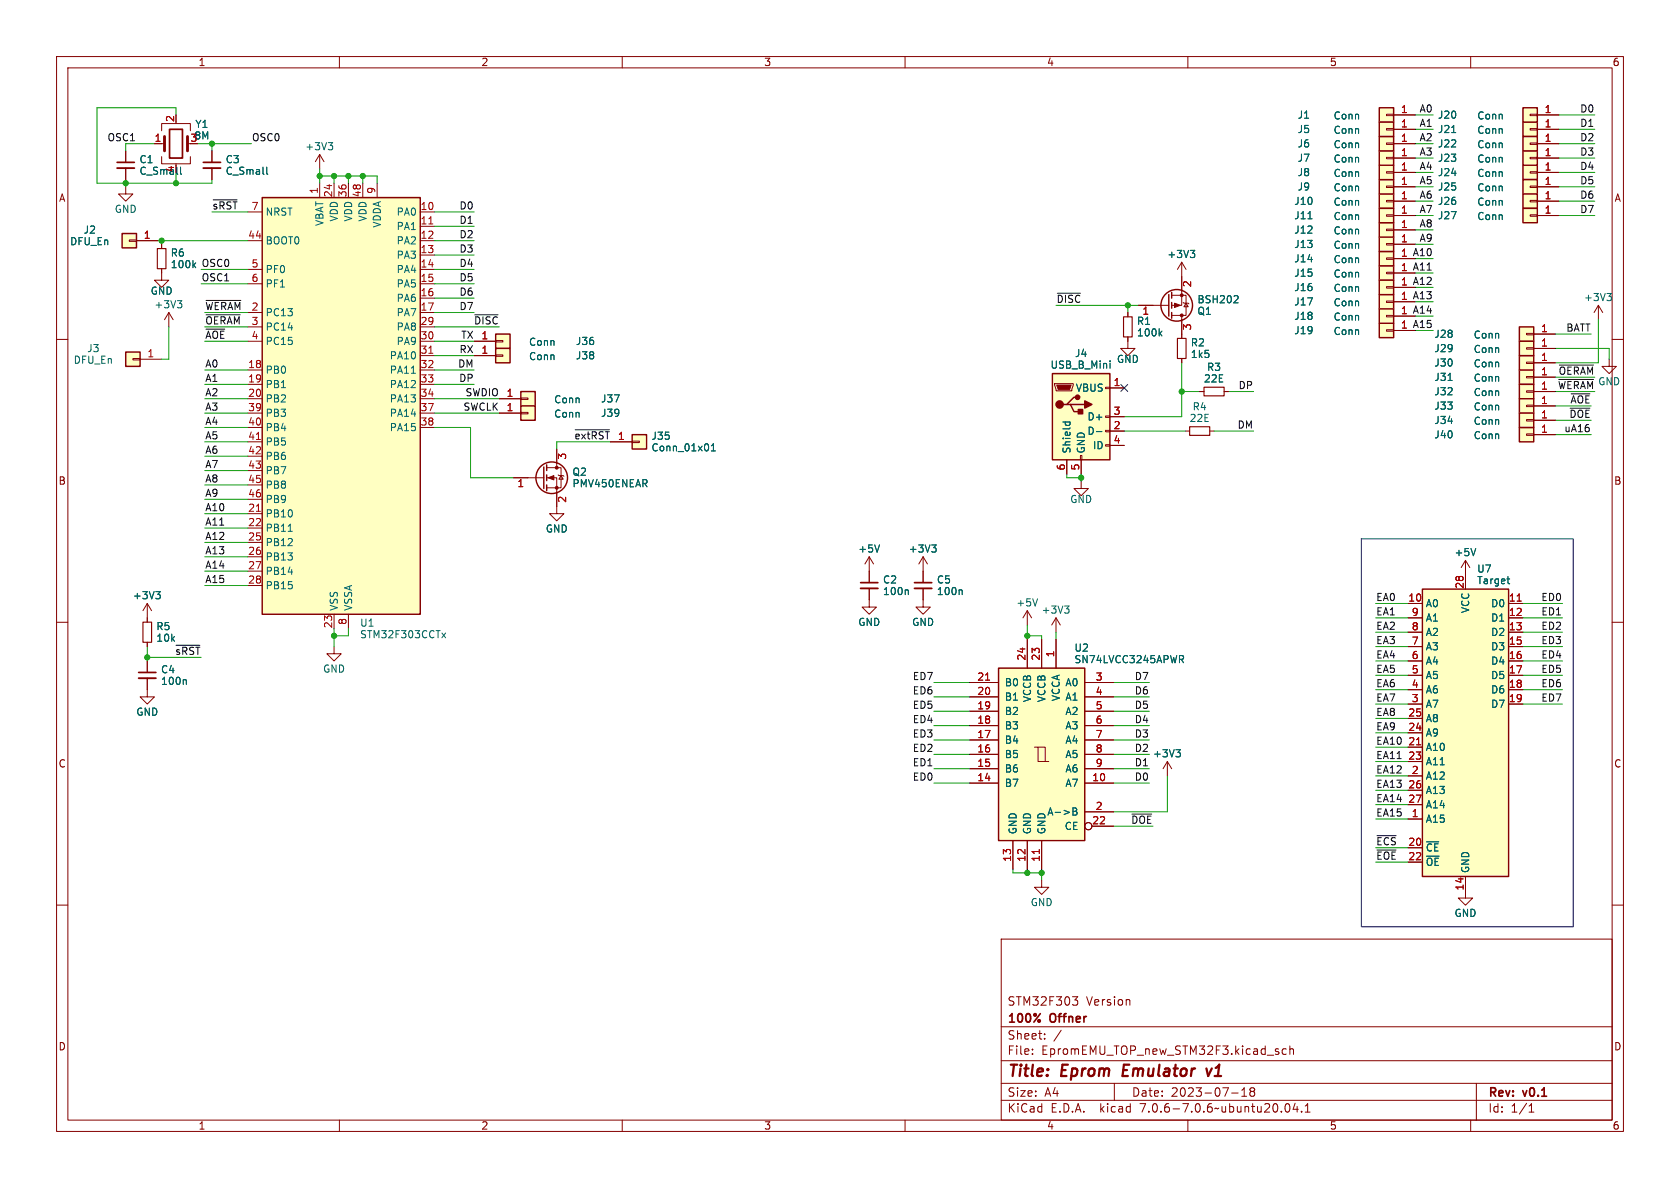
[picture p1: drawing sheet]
<svg xmlns="http://www.w3.org/2000/svg" width="297mm" height="210mm" viewBox="0 0 297 210" stroke-linecap="round" stroke-linejoin="round" font-family="sans-serif">
<g fill="none" stroke="#840000" stroke-width=".18">
<path d="M10 10h277v190h-277zM12 12h273v186h-273zM60 10v2M110 10v2M160 10v2M210 10v2M260 10v2M22.2 33v1.3h1.3l-1.3 1.3-1.2-1.3h1.2M22.2 26.7v2M22.2 29.7v2.1M27.3 25.4h1.8M28.6 27.7v1.3h5.1v-1.3"/>
<path d="M28.6 23.1v-1.3h5.1v1.3M31.1 29v.2M37.5 26.7v2M37.5 29.7v2.1M43.8 37.5h2.6M56.5 27.3l-.7 1.3M56.5 27.3v2.5M56.5 32.4v2.5M56.5 27.3l.8 1.3M59.1 32.4v2.5M61.6 32.4v2.5M64.1 32.4v2.5"/>
<path d="M66.7 32.4v2.5M74.3 37.5h2.5M245.1 35.4h1.3v.3h-1.3zM245.1 20.2h1.3v.2h-1.3zM245.1 32.9h1.3v.2h-1.3zM245.1 38h1.3v.2h-1.3zM245.1 30.4h1.3v.2h-1.3zM245.1 27.8h1.3v.3h-1.3zM245.1 25.3h1.3v.2h-1.3zM245.1 22.7h1.3v.3h-1.3zM246.4 30.5h3.8M246.4 22.9h3.8"/>
<path d="M246.4 33h3.8M246.4 20.3h3.8M246.4 27.9h3.8M246.4 25.4h3.8M246.4 35.6h3.8M246.4 38.1h3.8M270.5 30.4h1.3v.2h-1.3zM270.5 22.7h1.3v.3h-1.3zM270.5 32.9h1.3v.2h-1.3zM270.5 20.2h1.3v.2h-1.3zM270.5 27.8h1.3v.3h-1.3zM270.5 25.3h1.3v.2h-1.3z"/>
<path d="M270.5 35.4h1.3v.3h-1.3zM270.5 38h1.3v.2h-1.3zM271.8 30.5h3.8M271.8 22.9h3.8M271.8 33h3.8M271.8 20.3h3.8M271.8 27.9h3.8M271.8 25.4h3.8M271.8 35.6h3.8M271.8 38.1h3.8M10 60h2M22.9 42.4h1.2v.3h-1.2z"/>
<path d="M24.1 42.5h3.8M28.6 47.5v2h1.2l-1.2 1.3-1.3-1.3h1.3M28.6 43.2v.7M29.8 55.2l-.7 1.3M29.8 55.2v2.6M29.8 55.2l.8 1.3M43.8 42.5h2.6M43.8 47.6h2.6M43.8 50.2h2.6M43.8 55.2h2.6M43.8 57.8h2.6M74.3 40h2.5"/>
<path d="M74.3 42.5h2.5M74.3 45.1h2.5M74.3 47.6h2.5M74.3 50.2h2.5M74.3 52.7h2.5M74.3 55.2h2.5M74.3 57.8h2.5M199.4 59.6v2h1.3l-1.3 1.3-1.3-1.3h1.3M199.4 55.2v.8M201.3 54h5.3M207.1 52.2h2.6v3.6h-2.6M208.9 46.4v7.6h-1.8"/>
<path d="M208.9 55.8v4M208.9 46.4l-.7 1.2M208.9 46.4l.8 1.2M209.2 53.5l.1 .1h.8l.1 .1M209.7 53.6l.4 .6h-.8zM245.1 48.1h1.3v.3h-1.3zM245.1 53.2h1.3v.3h-1.3zM245.1 50.7h1.3v.2h-1.3zM245.1 45.6h1.3v.2h-1.3zM245.1 43.1h1.3v.2h-1.3zM245.1 40.5h1.3v.3h-1.3zM245.1 58.3h1.3v.2h-1.3z"/>
<path d="M245.1 55.8h1.3v.2h-1.3zM246.4 48.3h3.8M246.4 53.3h3.8M246.4 50.8h3.8M246.4 45.7h3.8M246.4 43.2h3.8M246.4 40.6h3.8M246.4 58.4h3.8M246.4 55.9h3.8M269.9 58.9h1.2v.3h-1.2zM271.1 59.1h3.9M282.6 54l-.8 1.2"/>
<path d="M282.6 54v2.5M282.6 54l.7 1.2M285 60h2M23.5 63.4h1.3v.2h-1.3zM24.8 63.5h3.8M43.8 70.5h2.6M43.8 60.3h2.6M43.8 73h2.6M43.8 65.4h2.6M43.8 67.9h2.6M43.8 75.6h2.6M43.8 78.1h2.6"/>
<path d="M74.3 70.5h2.5M74.3 60.3h2.5M74.3 62.9h2.5M74.3 73h2.5M74.3 65.4h2.5M74.3 67.9h2.5M74.3 75.6h2.5M83.8 60.3h3.8M83.8 62.9h3.8M87.6 60.2h1.3v.3h-1.3zM87.6 62.7h1.3v.3h-1.3zM88.3 70.5h3.8"/>
<path d="M88.3 73h3.8M92.1 70.4h1.2v.2h-1.2zM92.1 72.9h1.2v.3h-1.2zM98.4 79.4v3.3M107.9 78.1h3.9M111.8 78h1.2v.2h-1.2zM186.4 67.8h3.3v.3l-.2 1h-2.8zM195.5 78.6h.7v.3h-.7zM195.5 76.1h.7v.2h-.7zM195.5 73.5h.7v.3h-.7zM195.5 68.5h.7v.2h-.7zM196.2 76.2h2.6"/>
<path d="M196.2 68.6h2.6M196.2 73.7h2.6M196.2 78.7h2.6M208.9 63.4v.7M209.5 76.2h.8M212.1 69.2h.8M213.9 76.2h.7M216.4 69.2h.8M269.9 66.5h1.2v.3h-1.2zM269.9 69.1h1.2v.2h-1.2zM269.9 64h1.2v.3h-1.2zM269.9 76.7h1.2v.3h-1.2z"/>
<path d="M269.9 71.6h1.2v.3h-1.2zM269.9 61.5h1.2v.2h-1.2zM269.9 74.2h1.2v.2h-1.2zM271.1 66.7h3.9M271.1 69.2h3.9M271.1 64.1h3.9M271.1 76.8h3.9M271.1 71.8h3.9M271.1 61.6h3.9M271.1 74.3h3.9M284.5 63.5v1.3h1.2l-1.2 1.2-1.3-1.2h1.3M43.8 90.8h2.6"/>
<path d="M43.8 93.3h2.6M43.8 95.9h2.6M43.8 98.4h2.6M43.8 80.6h2.6M43.8 83.2h2.6M43.8 85.7h2.6M43.8 88.3h2.6M90.8 84.5h5.3M96.6 84.5h1.8v6.3h1.3l-1.3 1.3-1.2-1.3h1.2M96.6 82.7h2.6v3.5h-2.6M98.7 83.9l.1 .2h.8l.1 .1M99.2 84.1l.4 .6h-.8z"/>
<path d="M153.7 98.4l.7 1.3M153.7 98.4v4.6M153.7 98.4l-.8 1.3M163.2 98.4l.8 1.3M163.2 98.4v4.6M163.2 98.4l-.8 1.3M188.6 81.3v2.5M191 80.5h.3v.8h-.3zM191.1 85.1v1.3h1.3l-1.3 1.2-1.2-1.2h1.2M191.1 81.3v2.5M259.1 99.1l-.8 1.2M259.1 99.1v5"/>
<path d="M259.1 99.1l.7 1.2M10 110h2M26 119.9v3.3h1.3l-1.3 1.3-1.2-1.3h1.2M26 106.7l-.7 1.3M26 106.7v3.3M26 113.5v.8M26 116.8v2.1M26 106.7l.8 1.3M43.8 101h2.6M43.8 103.5h2.6M59.1 114.3v1.3h1.2l-1.2 1.2-1.3-1.2h1.3M59.1 108.6v2.5"/>
<path d="M61.6 108.6v2.5M153.7 104v3.3h1.2l-1.2 1.3-1.3-1.3h1.3M163.2 104v3.3h1.3l-1.3 1.3-1.3-1.3h1.3M181.6 108v2.5M181.6 113v5.1M181.6 108l.8 1.2M181.6 108l-.8 1.2M184.1 113v5.1M186.7 109.2v2.6M186.7 113v5.1M186.7 109.2l.8 1.3M186.7 109.2l-.8 1.3"/>
<path d="M248.9 106.7h2.6M248.9 109.2h2.6M248.9 111.8h2.6M248.9 114.3h2.6M248.9 116.8h2.6M248.9 119.4h2.6M266.7 106.7h2.5M266.7 109.2h2.5M266.7 111.8h2.5M266.7 114.3h2.5M266.7 116.8h2.5M266.7 119.4h2.5"/>
<path d="M285 110h2M171.4 138.4h5.1M171.4 135.9h5.1M171.4 133.4h5.1M171.4 130.8h5.1M171.4 128.3h5.1M171.4 125.7h5.1M171.4 123.2h5.1M171.4 120.7h5.1M182.9 132.1h.6v2.5h1.9M183.5 132.1h1.3v2.5M191.8 138.4h5"/>
<path d="M191.8 135.9h5M191.8 133.4h5M191.8 130.8h5M191.8 128.3h5M191.8 125.7h5M191.8 123.2h5M191.8 120.7h5M206.4 134.6l.7 1.3M206.4 134.6v2.6M206.4 134.6l-.8 1.3M248.9 121.9h2.6M248.9 124.5h2.6"/>
<path d="M248.9 137.2h2.6M248.9 132.1h2.6M248.9 134.6h2.6M248.9 129.5h2.6M248.9 127h2.6M248.9 139.7h2.6M266.7 121.9h2.5M266.7 124.5h2.5M10 160h2M179.1 148.6v5.1M181.6 148.6v5.1M184.1 155.6v1.2h-1.2l1.2 1.3 1.3-1.3h-1.3"/>
<path d="M184.1 148.6v5.1M191.8 143.5h5M193 146.1h3.8M248.9 144.8h2.6M248.9 149.9h2.6M248.9 152.4h2.6M248.9 142.2h2.6M259.1 154.9v3.9h1.2l-1.2 1.2-1.3-1.2h1.3M285 160h2M177 166h108v32h-108zM189.6 176.2h.9l-.5 .6 .5 .1v.5l-.3 .3h-.4M199.7 176.8v.9"/>
<path d="M60 198v2M110 198v2M160 198v2M177 194.5h108M177 191.5h108M177 187.5h108M177 181.5h108M182.5 186.3v.1M182.5 185.5v.1M184.7 183.6v.1M184.7 182.8v.1M187.6 182.1l-1.3 2"/>
<path d="M197 191.5v3M210 198v2M217.7 193.2h1.2M219.5 193.8h.9M219.5 192.7l.5-.4v1.5M221.2 192.9l-.2 .3v.3l.2 .3 .5-.1 .1-.2-.1-.4-.2-.2M221.2 192.9l-.2-.2 .2-.4 .5 .1 .1 .2-.3 .3M221.2 192.9h.3M227.3 195.2l.2-.1a.81 .81 0 0 1 .6 .6 .81 .81 0 0 1-.3 .8l-.1 .1a.81 .81 0 0 1-.4-1.4zM227.4 185.5l-.4-.1-.3 .3v.4l.1 .2h.6M228 184.9v1.5M228 185.5l.2-.1 .4 .1 .1 .9"/>
<path d="M229 195l-.4 1.1h.9M229.3 195.6v1M230.1 196.5v.1M230.7 196.6h.9M230.7 195.5l.5-.4v1.5M260 198v2M261 191.5v6.5M270.3 196.6h.9M270.3 195.5l.4-.4v1.5"/>
<circle cx="192.4" cy="146" r=".63"/>
</g>
<path d="M198.7 188.2l-.3 2h1M213.3 188.9l.3 1.3 .6-1.3" fill="none" stroke="#840000" stroke-width=".4"/>
<g fill="#ffffc2" stroke="#ffffc2" stroke-width=".18">
<path d="M269.2 29.2h2.6v2.6h-2.6z"/>
<path d="M268.6 57.8h2.5v2.5h-2.5z"/>
<path d="M243.8 47h2.6v2.5h-2.6z"/>
<path d="M243.8 52.1h2.6v2.5h-2.6z"/>
<path d="M243.8 49.5h2.6v2.6h-2.6z"/>
<path d="M243.8 44.5h2.6v2.5h-2.6z"/>
<path d="M243.8 41.9h2.6v2.6h-2.6z"/>
<path d="M243.8 39.4h2.6v2.5h-2.6z"/>
<path d="M243.8 57.2h2.6v2.5h-2.6z"/>
<path d="M268.6 65.4h2.5v2.5h-2.5z"/>
<path d="M269.2 21.6h2.6v2.5h-2.6z"/>
<path d="M269.2 31.8h2.6v2.5h-2.6z"/>
<path d="M269.2 19.1h2.6v2.5h-2.6z"/>
<path d="M269.2 26.7h2.6v2.5h-2.6z"/>
<path d="M269.2 24.1h2.6v2.6h-2.6z"/>
<path d="M269.2 34.3h2.6v2.5h-2.6z"/>
<path d="M243.8 34.3h2.6v2.5h-2.6z"/>
<path d="M243.8 19.1h2.6v2.5h-2.6z"/>
<path d="M268.6 67.9h2.5v2.6h-2.5z"/>
<path d="M268.6 62.9h2.5v2.5h-2.5z"/>
<path d="M268.6 75.6h2.5v2.5h-2.5z"/>
<path d="M268.6 70.5h2.5v2.5h-2.5z"/>
<path d="M268.6 60.3h2.5v2.6h-2.5z"/>
<path d="M268.6 73h2.5v2.6h-2.5z"/>
<path d="M269.2 36.8h2.6v2.6h-2.6z"/>
<path d="M92.1 69.2h2.5v2.6h-2.5z"/>
<path d="M87.6 59.1h2.6v2.5h-2.6z"/>
<path d="M87.6 61.6h2.6v2.5h-2.6z"/>
<path d="M92.1 71.8h2.5v2.5h-2.5z"/>
<path d="M46.4 34.9h27.9v73.7h-27.9z"/>
<path d="M21.6 41.3h2.5v2.5h-2.5z"/>
<path d="M22.2 62.2h2.6v2.6h-2.6z"/>
<path d="M243.8 54.6h2.6v2.6h-2.6z"/>
<path d="M111.8 76.8h2.5v2.6h-2.5z"/>
<path d="M176.5 118.1h15.3v30.5h-15.3z"/>
<path d="M243.8 31.8h2.6v2.5h-2.6z"/>
<path d="M243.8 36.8h2.6v2.6h-2.6z"/>
<path d="M243.8 29.2h2.6v2.6h-2.6z"/>
<path d="M243.8 26.7h2.6v2.5h-2.6z"/>
<path d="M243.8 24.1h2.6v2.6h-2.6z"/>
<path d="M243.8 21.6h2.6v2.5h-2.6z"/>
<path d="M186.1 66h10.1v15.3h-10.1z"/>
<path d="M251.5 104.1h15.2v50.8h-15.2z"/>
</g>
<g fill="none" stroke="#840000" stroke-width=".25">
<path d="M243.8 19.1h2.6v2.5h-2.6zM269.2 19.1h2.6v2.5h-2.6zM46.4 34.9h27.9v73.7h-27.9zM243.8 39.4h2.6v2.5h-2.6zM243.8 34.3h2.6v2.5h-2.6zM243.8 31.8h2.6v2.5h-2.6zM243.8 36.8h2.6v2.6h-2.6zM243.8 29.2h2.6v2.6h-2.6zM243.8 26.7h2.6v2.5h-2.6zM243.8 24.1h2.6v2.6h-2.6zM243.8 21.6h2.6v2.5h-2.6zM269.2 29.2h2.6v2.6h-2.6z"/>
<path d="M269.2 21.6h2.6v2.5h-2.6zM269.2 31.8h2.6v2.5h-2.6zM269.2 26.7h2.6v2.5h-2.6zM269.2 24.1h2.6v2.6h-2.6zM269.2 34.3h2.6v2.5h-2.6zM269.2 36.8h2.6v2.6h-2.6zM21.6 41.3h2.5v2.5h-2.5zM87.6 59.1h2.6v2.5h-2.6zM206.6 52.1v3.8M207.1 51.7v1M207.1 53.5v1M207.1 55.2v1.1"/>
<path d="M243.8 47h2.6v2.5h-2.6zM243.8 52.1h2.6v2.5h-2.6zM243.8 49.5h2.6v2.6h-2.6zM243.8 44.5h2.6v2.5h-2.6zM243.8 41.9h2.6v2.6h-2.6zM243.8 57.2h2.6v2.5h-2.6zM243.8 54.6h2.6v2.6h-2.6zM268.6 57.8h2.5v2.5h-2.5zM22.2 62.2h2.6v2.6h-2.6zM87.6 61.6h2.6v2.5h-2.6zM92.1 69.2h2.5v2.6h-2.5zM92.1 71.8h2.5v2.5h-2.5z"/>
<path d="M111.8 76.8h2.5v2.6h-2.5zM186.1 66h10.1v15.3h-10.1zM188.6 71.5h.6l.7 1.3h1.2M189.2 71.5h2.6M190.5 70.2h-.6l-1.3 1.3h-.6M268.6 65.4h2.5v2.5h-2.5zM268.6 67.9h2.5v2.6h-2.5zM268.6 62.9h2.5v2.5h-2.5zM268.6 75.6h2.5v2.5h-2.5zM268.6 70.5h2.5v2.5h-2.5zM268.6 60.3h2.5v2.6h-2.5zM268.6 73h2.5v2.6h-2.5z"/>
<path d="M96.1 82.6v3.8M96.6 82.2v1M96.6 83.9v1.1M96.6 85.7v1M176.5 118.1h15.3v30.5h-15.3zM251.5 104.1h15.2v50.8h-15.2z"/>
<circle cx="208" cy="54" r="2.79"/>
<circle cx="97.5" cy="84.5" r="2.79"/>
</g>
<g fill="none" stroke="#006464" stroke-width=".18">
<path d="M31.9 29.5v1.1l.2 .2M47.2 29.5v1.1l.1 .2M58 25.2h.8l-.4 .5M58.6 25.7l.2 .2v.3l-.2 .3M231.2 38.7h.8M256.6 23.4h.8M31.4 53.1h.7l-.4 .5M31.9 53.6l.2 .3v.3l-.2 .2M34.2 46.8l.4 .5M34.6 46.5l-.5 .5M205.1 58.9l.3 .5M205.4 58.5l-.5 .5"/>
<path d="M210.4 44.3h.8l-.4 .4M211 44.7l.2 .3v.3l-.2 .2M218.6 52.3l.3 .2-.1 .3-.7 .7h.8M284.1 51.9h.8l-.5 .5M284.6 52.4l.3 .2v.3l-.3 .2M72.7 66h.7M125.8 79.7h.7M125.8 78.8l.3-.4v1.3M187.9 74.6h1.3M188.4 74.6l-.1 .4M189.1 74.6l.1 .4M193.8 76.3h1"/>
<path d="M196.2 63.8v.1M196.2 64.2v.9M256 67.3h.7M51 93.9h.7M155.5 96.3l-.4 1.3M164.7 96.3h.8l-.4 .5M165.3 96.8l.2 .3v.3l-.2 .2M260.9 97l-.4 1.2M27.5 104.6h.8l-.4 .5M28.1 105.1l.2 .2v.3l-.2 .3M78.1 111.9l.7 .8M78.8 111.9l-.7 .8"/>
<path d="M160.4 104.3l.2 .1v.7M169.9 104.3l.2 .1v.7M183.4 105.9l-.4 1.2M188.2 107.1h.8l-.4 .5M188.7 107.6l.3 .3v.3l-.3 .2M208.5 115.9h.5l.2 .2-.1 .4-.6 .1M208.8 116.6l.4 .6M266.4 102.3h.5M266.6 103.1l.3 .1M32.8 120.1l.1 .2v.7M207.9 132.5h.8l-.5 .5M208.4 133l.3 .3v.3l-.3 .2"/>
<path d="M189.7 142.8h.4l.3 .3-.3 .3 .3 .1v.3l-.2 .3h-.5zM189.7 143.4h.4"/>
</g>
<path d="M20.7 29.7h3M35.9 29.7h3.1M24.5 119.9h3.1M152.1 104h3.1M161.7 104h3" fill="none" stroke="#840000" stroke-width=".33"/>
<path d="M20.7 28.7h3M30 22.9h2.3v5h-2.3zM35.9 28.7h3.1M24.5 118.9h3.1M152.1 103h3.1M161.7 103h3" fill="none" stroke="#840000" stroke-width=".3"/>
<g fill="#840000" stroke="#840000" stroke-width=".18">
<path d="M96.9 84.5l1-.4v.7z"/>
<path d="M186.8 68.1h2.6l-.3 .7h-2z"/>
<path d="M207.6 53.6l1.1 .4-1.1 .4z"/>
<circle cx="98.4" cy="86.2" r=".25"/>
<circle cx="98.4" cy="82.7" r=".25"/>
<circle cx="208.9" cy="52.2" r=".25"/>
<circle cx="208.9" cy="55.8" r=".25"/>
</g>
<path d="M29.1 24.1v2.6M33.1 24.1v2.6" fill="none" stroke="#840000" stroke-width=".51"/>
<path d="M75.8 39.6h.7M45.3 77.7h.8M75.8 62.4h.7M45.3 90.4h.8M268.2 106.3h.7M174.2 120.2h.8M250.4 131.7h.8M183.7 150.2v.7" fill="none" stroke="#a90000" stroke-width=".18"/>
<path d="M27.8 43.9h1.5v3.6h-1.5zM198.6 56h1.6v3.6h-1.6zM208.2 59.8h1.5v3.6h-1.5zM210.3 75.4h3.6v1.6h-3.6zM212.9 68.5h3.5v1.5h-3.5zM25.3 110h1.5v3.5h-1.5z" fill="none" stroke="#840000" stroke-width=".2"/>
<g fill="#840000" stroke="#840000" stroke-width=".25">
<path d="M191.8 70.9l1.2 .6-1.2 .6z"/>
<path d="M190.6 72.4h.8v.8h-.8z"/>
<circle cx="187.3" cy="71.5" r=".63"/>
<circle cx="190.5" cy="70.2" r=".38"/>
</g>
<g fill="none" stroke="#0f0f0f" stroke-width=".18">
<path d="M37.7 35.3h4.2M36.4 53.1h6.2M36.4 55.6h6.1M36.4 58.2h3.3M83.9 55.6h4.1M186.9 51.8h4.1M101.7 76h6M275.6 67.1h6.1M275.7 64.5h6M277.6 72.2h3.5M277.8 69.6h3.3M31.1 114.1h4.2"/>
<path d="M200.1 143.9h3.5M243.4 147.7h3.4M243.4 150.3h3.4"/>
</g>
<path d="M240.7 95.3h37.4v68.5h-37.4z" fill="none" stroke="#0000c2" stroke-width=".18"/>
<g fill="none" stroke="#009600" stroke-width=".18">
<path d="M22.2 31.8v1.2M27.3 25.4h-5.1v1.3M31.1 20.3v-1.2h-14v13.3h20.4v-.6M31.1 30.5v1.9M34.9 25.4h9.5M37.5 37.5h6.3M37.5 25.4v1.3M56.5 29.8v2.6M56.5 31.1h10.2v1.3M59.1 31.1v1.3M61.6 31.1v1.3M64.1 31.1v1.3"/>
<path d="M76.8 37.5h7M250.2 25.4h3.2M250.2 38.1h3.2M250.2 20.3h3.2M250.2 22.9h3.2M250.2 27.9h3.2M250.2 33h3.2M250.2 30.5h3.2M250.2 35.6h3.2M275.6 25.4h6.3M275.6 38.1h6.3M275.6 20.3h6.3"/>
<path d="M275.6 22.9h6.3M275.6 27.9h6.3M275.6 33h6.3M275.6 30.5h6.3M275.6 35.6h6.3M27.9 42.5h15.9M28.6 42.5v.7M29.8 57.8v5.7h-1.2M35.6 47.6h8.2M35.6 50.2h8.2M36.2 55.2h7.6M36.2 57.8h7.6"/>
<path d="M76.8 42.5h7M76.8 47.6h7M76.8 52.7h7M76.8 50.2h7M76.8 55.2h7M76.8 57.8h11.5M76.8 45.1h7M76.8 40h7M186.7 54h14.6M199.4 54v1.2M250.2 40.6h3.2M250.2 58.4h3.2"/>
<path d="M250.2 50.8h3.2M250.2 55.9h3.2M250.2 53.3h3.2M250.2 48.3h3.2M250.2 45.7h3.2M250.2 43.2h3.2M275 59.1h6.3M282.6 56.5v7.6h-7.6M36.2 65.4h7.6M36.2 67.9h7.6M36.2 73h7.6M36.2 70.5h7.6"/>
<path d="M36.2 78.1h7.6M36.2 60.3h7.6M36.2 75.6h7.6M76.8 65.4h7M76.8 75.6h6.4v8.9h7.6M76.8 67.9h7M76.8 62.9h7M76.8 73h11.5M76.8 70.5h11.5M76.8 60.3h7M107.9 78.1h-9.5v1.3M198.8 76.2h10.7"/>
<path d="M208.9 69.2h3.2M208.9 64.1v9.6h-10.1M214.6 76.2h7M217.2 69.2h4.4M275 61.6h9.5v1.9M275 69.2h6.9M275 66.7h6.9M275 74.3h6.3M275 76.8h6.3M275 71.8h6.3M36.2 98.4h7.6M36.2 88.3h7.6"/>
<path d="M36.2 90.8h7.6M36.2 80.6h7.6M36.2 85.7h7.6M36.2 83.2h7.6M36.2 95.9h7.6M36.2 93.3h7.6M188.6 83.8v.7h2.5M191.1 83.8v1.3M26 114.3v2.5M26 116.2h9.6M36.2 101h7.6M36.2 103.5h7.6"/>
<path d="M59.1 111.1v3.2M61.6 111.1v1.3h-2.5M181.6 112.4h2.5v.6M181.6 110.5v2.5M186.7 111.8v1.2M243.2 119.4h5.7M243.2 111.8h5.7M243.2 116.8h5.7M243.2 109.2h5.7M243.2 106.7h5.7M243.2 114.3h5.7M269.2 119.4h7"/>
<path d="M269.2 111.8h7M269.2 116.8h7M269.2 109.2h7M269.2 106.7h7M269.2 114.3h7M165.1 130.8h6.3M165.1 138.4h6.3M165.1 133.4h6.3M165.1 123.2h6.3M165.1 135.9h6.3M165.1 120.7h6.3M165.1 128.3h6.3"/>
<path d="M165.1 125.7h6.3M196.8 130.8h6.4M196.8 138.4h6.4M196.8 133.4h6.4M196.8 123.2h6.4M196.8 135.9h6.4M196.8 120.7h6.4M196.8 128.3h6.4M196.8 125.7h6.4M206.4 137.2v6.3h-9.6M243.2 134.6h5.7M243.2 121.9h5.7"/>
<path d="M243.2 124.5h5.7M243.2 127h5.7M243.2 139.7h5.7M243.2 129.5h5.7M243.2 137.2h5.7M243.2 132.1h5.7M269.2 121.9h7M269.2 124.5h7M179.1 153.7v.6h5M181.6 153.7v.6M184.1 153.7v1.9M196.8 146.1h7"/>
<path d="M243.2 152.4h5.7M243.2 142.2h5.7M243.2 149.9h5.7M243.2 144.8h5.7"/>
</g>
<path d="M198.1 68l1.3 1.2M199.4 68l-1.3 1.2" fill="none" stroke="#000084" stroke-width=".18"/>
<g fill="#009600" stroke="#009600" stroke-width=".18">
<circle cx="208.9" cy="69.2" r=".46"/>
<circle cx="191.1" cy="84.5" r=".46"/>
<circle cx="199.4" cy="54" r=".46"/>
<circle cx="181.6" cy="112.4" r=".46"/>
<circle cx="184.1" cy="154.3" r=".46"/>
<circle cx="181.6" cy="154.3" r=".46"/>
<circle cx="59.1" cy="112.4" r=".46"/>
<circle cx="26" cy="116.2" r=".46"/>
<circle cx="59.1" cy="31.1" r=".46"/>
<circle cx="61.6" cy="31.1" r=".46"/>
<circle cx="56.5" cy="31.1" r=".46"/>
<circle cx="28.6" cy="42.5" r=".46"/>
<circle cx="31.1" cy="32.4" r=".46"/>
<circle cx="22.2" cy="32.4" r=".46"/>
<circle cx="37.5" cy="25.4" r=".46"/>
<circle cx="64.1" cy="31.1" r=".46"/>
</g>
<g font-size="2.8" fill="#840000">
<text x="178" y="190.9">Title:</text>
<text x="187.7" y="190.9">Eprom</text>
<text x="199.3" y="190.9">Emulator</text>
<text x="215" y="190.9">v1</text>
</g>
<g font-size="2.1" fill="#840000">
<text x="178" y="178">STM32F303</text>
<text x="192" y="178">Version</text>
<text x="178" y="184">Sheet:</text>
<text x="178" y="181.2">100%</text>
<text x="185.7" y="181.2">Offner</text>
<text x="178" y="186.7">File:</text>
<text x="184.1" y="186.7">EpromEMU_TOP_new_STM32F3.kicad_sch</text>
<text x="178" y="196.9">KiCad</text>
<text x="178" y="194.1">Size:</text>
<text x="184.7" y="194.1">A4</text>
<text x="185.7" y="196.9">E.D.A.</text>
<text x="194.6" y="196.9">kicad</text>
<text x="200" y="194.1">Date:</text>
<text x="201.8" y="196.9">7.0.6-7.0.6~ubuntu20.04.1</text>
<text x="207" y="194.1">2023-07-18</text>
<text x="263" y="194.3">Rev:</text>
<text x="263" y="196.9">Id:</text>
<text x="267.1" y="196.9">1/1</text>
<text x="269.4" y="194.3">v0.1</text>
</g>
<g font-size="1.8" fill="#840000">
<text x="35" y="11.9">1</text>
<text x="85" y="11.9">2</text>
<text x="135" y="11.9">3</text>
<text x="185" y="11.9">4</text>
<text x="235" y="11.9">5</text>
<text x="285" y="11.9">6</text>
<text x="10.3" y="35.9">A</text>
<text x="285.3" y="35.9">A</text>
<text x="10.3" y="85.9">B</text>
<text x="285.3" y="85.9">B</text>
<text x="10.3" y="135.9">C</text>
<text x="285.3" y="135.9">C</text>
<text x="10.3" y="185.9">D</text>
<text x="285.3" y="185.9">D</text>
<text x="35" y="199.9">1</text>
<text x="85" y="199.9">2</text>
<text x="135" y="199.9">3</text>
<text x="185" y="199.9">4</text>
<text x="235" y="199.9">5</text>
<text x="285" y="199.9">6</text>
</g>
<g font-size="1.8" fill="#a90000">
<text x="30.9" y="21.7" transform="rotate(-90 30.9 21.7)">2</text>
<text x="247.6" y="20.1">1</text>
<text x="247.6" y="22.6">1</text>
<text x="273" y="22.6">1</text>
<text x="273" y="20.1">1</text>
<text x="27.2" y="25.1">1</text>
<text x="33.6" y="25.1">38M</text>
<text x="247.6" y="27.7">1</text>
<text x="247.6" y="25.1">1</text>
<text x="273" y="27.7">1</text>
<text x="273" y="25.1">1</text>
<text x="30.9" y="30.6" transform="rotate(-90 30.9 30.6)">4</text>
<text x="56.3" y="34.4" transform="rotate(-90 56.3 34.4)">1</text>
<text x="58.8" y="35" transform="rotate(-90 58.8 35)">24</text>
<text x="61.3" y="35" transform="rotate(-90 61.3 35)">36</text>
<text x="63.9" y="35" transform="rotate(-90 63.9 35)">48</text>
<text x="66.4" y="34.4" transform="rotate(-90 66.4 34.4)">9</text>
<text x="247.6" y="35.3">1</text>
<text x="247.6" y="32.8">1</text>
<text x="247.6" y="30.2">1</text>
<text x="273" y="30.2">1</text>
<text x="273" y="32.8">1</text>
<text x="273" y="35.3">1</text>
<text x="74.3" y="37.2">10</text>
<text x="74.3" y="39.8">11</text>
<text x="247.6" y="40.4">1</text>
<text x="247.6" y="37.8">1</text>
<text x="273" y="37.8">1</text>
<text x="25.3" y="42.3">1</text>
<text x="43.8" y="42.3">44</text>
<text x="44.4" y="47.4">5</text>
<text x="74.3" y="42.3">12</text>
<text x="74.3" y="44.8">13</text>
<text x="74.3" y="47.4">14</text>
<text x="247.6" y="42.9">1</text>
<text x="247.6" y="45.5">1</text>
<text x="44.4" y="49.9">6</text>
<text x="74.3" y="49.9">15</text>
<text x="74.3" y="52.5">16</text>
<text x="210.9" y="50.9" transform="rotate(-90 210.9 50.9)">2</text>
<text x="247.6" y="48">1</text>
<text x="247.6" y="53.1">1</text>
<text x="247.6" y="50.5">1</text>
<text x="44.4" y="55">2</text>
<text x="74.3" y="55">17</text>
<text x="74.3" y="57.5">29</text>
<text x="210.9" y="58.5" transform="rotate(-90 210.9 58.5)">3</text>
<text x="247.6" y="55.6">1</text>
<text x="247.6" y="58.2">1</text>
<text x="272.3" y="58.8">1</text>
<text x="26" y="63.2">1</text>
<text x="43.8" y="65.2">18</text>
<text x="44.4" y="60.1">4</text>
<text x="74.3" y="60.1">30</text>
<text x="74.3" y="62.6">31</text>
<text x="74.3" y="65.2">32</text>
<text x="85" y="60.1">1</text>
<text x="85" y="62.6">1</text>
<text x="272.3" y="63.9">1</text>
<text x="272.3" y="61.3">1</text>
<text x="43.8" y="67.7">19</text>
<text x="43.8" y="70.2">20</text>
<text x="74.3" y="67.7">33</text>
<text x="74.3" y="70.2">34</text>
<text x="89.5" y="70.2">1</text>
<text x="196.8" y="68.3">1</text>
<text x="272.3" y="66.4">1</text>
<text x="272.3" y="69">1</text>
<text x="272.3" y="71.5">1</text>
<text x="43.8" y="72.8">39</text>
<text x="43.8" y="75.3">40</text>
<text x="43.8" y="77.9">41</text>
<text x="74.3" y="72.8">37</text>
<text x="74.3" y="75.3">38</text>
<text x="89.5" y="72.8">1</text>
<text x="109.1" y="77.9">1</text>
<text x="196.8" y="75.9">2</text>
<text x="196.8" y="73.4">3</text>
<text x="272.3" y="76.6">1</text>
<text x="272.3" y="74">1</text>
<text x="43.8" y="80.4">42</text>
<text x="43.8" y="82.9">43</text>
<text x="100.4" y="81.4" transform="rotate(-90 100.4 81.4)">3</text>
<text x="188.3" y="83.3" transform="rotate(-90 188.3 83.3)">6</text>
<text x="190.9" y="83.3" transform="rotate(-90 190.9 83.3)">5</text>
<text x="196.8" y="78.5">4</text>
<text x="43.8" y="85.5">45</text>
<text x="43.8" y="88">46</text>
<text x="91.4" y="86.4">1</text>
<text x="100.4" y="89" transform="rotate(-90 100.4 89)">2</text>
<text x="43.8" y="90.6">21</text>
<text x="43.8" y="93.1">22</text>
<text x="43.8" y="95.6">25</text>
<text x="43.8" y="98.2">26</text>
<text x="43.8" y="100.7">27</text>
<text x="43.8" y="103.3">28</text>
<text x="248.9" y="106.4">10</text>
<text x="258.8" y="104.2" transform="rotate(-90 258.8 104.2)">28</text>
<text x="266.7" y="106.4">11</text>
<text x="58.8" y="111.2" transform="rotate(-90 58.8 111.2)">23</text>
<text x="61.3" y="110.6" transform="rotate(-90 61.3 110.6)">8</text>
<text x="249.5" y="111.5">8</text>
<text x="249.5" y="109">9</text>
<text x="266.7" y="109">12</text>
<text x="266.7" y="111.5">13</text>
<text x="181.4" y="116.9" transform="rotate(-90 181.4 116.9)">24</text>
<text x="183.9" y="116.9" transform="rotate(-90 183.9 116.9)">23</text>
<text x="186.4" y="116.3" transform="rotate(-90 186.4 116.3)">1</text>
<text x="249.5" y="119.1">5</text>
<text x="249.5" y="116.6">6</text>
<text x="249.5" y="114">7</text>
<text x="266.7" y="114">15</text>
<text x="266.7" y="116.6">16</text>
<text x="266.7" y="119.1">17</text>
<text x="172.7" y="125.5">19</text>
<text x="172.7" y="122.9">20</text>
<text x="172.7" y="120.4">21</text>
<text x="193.6" y="120.4">3</text>
<text x="193.6" y="122.9">4</text>
<text x="193.6" y="125.5">5</text>
<text x="249.5" y="124.2">3</text>
<text x="249.5" y="121.7">4</text>
<text x="266.7" y="121.7">18</text>
<text x="266.7" y="124.2">19</text>
<text x="172.7" y="130.6">17</text>
<text x="172.7" y="128">18</text>
<text x="193.6" y="128">6</text>
<text x="193.6" y="130.6">7</text>
<text x="248.9" y="131.8">21</text>
<text x="248.9" y="129.3">24</text>
<text x="248.9" y="126.7">25</text>
<text x="172.7" y="135.6">15</text>
<text x="172.7" y="133.1">16</text>
<text x="193.6" y="133.1">8</text>
<text x="193.6" y="135.6">9</text>
<text x="248.9" y="134.4">23</text>
<text x="249.5" y="136.9">2</text>
<text x="172.7" y="138.2">14</text>
<text x="193" y="138.2">10</text>
<text x="193.6" y="143.3">2</text>
<text x="248.9" y="139.4">26</text>
<text x="248.9" y="142">27</text>
<text x="193" y="145.8">22</text>
<text x="248.9" y="149.6">20</text>
<text x="249.5" y="144.5">1</text>
<text x="178.8" y="152.4" transform="rotate(-90 178.8 152.4)">13</text>
<text x="181.4" y="152.4" transform="rotate(-90 181.4 152.4)">12</text>
<text x="183.9" y="152.4" transform="rotate(-90 183.9 152.4)">11</text>
<text x="248.9" y="152.1">22</text>
<text x="258.8" y="157.5" transform="rotate(-90 258.8 157.5)">14</text>
</g>
<g font-size="1.8" fill="#006464">
<text x="34.4" y="22.8">Y1</text>
<text x="229.3" y="21.2">J1</text>
<text x="229.3" y="23.7">J5</text>
<text x="235.7" y="21.3">Conn</text>
<text x="235.7" y="23.9">Conn</text>
<text x="254.1" y="23.7">J21</text>
<text x="254.1" y="21.2">J20</text>
<text x="261.1" y="23.9">Conn</text>
<text x="261.1" y="21.3">Conn</text>
<text x="24.6" y="29.1">C1</text>
<text x="39.8" y="29.1">C3</text>
<text x="53.9" y="26.8">+3V3</text>
<text x="229.3" y="28.8">J7</text>
<text x="229.3" y="26.3">J6</text>
<text x="235.7" y="28.9">Conn</text>
<text x="235.7" y="26.4">Conn</text>
<text x="254.1" y="28.8">J23</text>
<text x="254.1" y="26.3">J22</text>
<text x="261.1" y="28.9">Conn</text>
<text x="261.1" y="26.4">Conn</text>
<text x="24.6" y="31.1">C_Small</text>
<text x="39.8" y="31.1">C_Small</text>
<text x="229.3" y="33.9">J9</text>
<text x="229.3" y="31.3">J8</text>
<text x="235.7" y="34">Conn</text>
<text x="235.7" y="31.5">Conn</text>
<text x="254.1" y="31.3">J24</text>
<text x="254.1" y="33.9">J25</text>
<text x="261.1" y="31.5">Conn</text>
<text x="261.1" y="34">Conn</text>
<text x="14.7" y="41.5">J2</text>
<text x="20.2" y="37.8">GND</text>
<text x="46.9" y="38.3">NRST</text>
<text x="57.4" y="40.1" transform="rotate(-90 57.4 40.1)">VBAT</text>
<text x="59.9" y="39.3" transform="rotate(-90 59.9 39.3)">VDD</text>
<text x="62.5" y="39.3" transform="rotate(-90 62.5 39.3)">VDD</text>
<text x="65" y="39.3" transform="rotate(-90 65 39.3)">VDD</text>
<text x="67.5" y="40.4" transform="rotate(-90 67.5 40.4)">VDDA</text>
<text x="70" y="38.3">PA0</text>
<text x="70" y="40.9">PA1</text>
<text x="228.7" y="41.5">J12</text>
<text x="228.7" y="36.4">J10</text>
<text x="228.7" y="39">J11</text>
<text x="235.7" y="41.6">Conn</text>
<text x="235.7" y="36.6">Conn</text>
<text x="235.7" y="39.1">Conn</text>
<text x="254.1" y="36.4">J26</text>
<text x="254.1" y="39">J27</text>
<text x="261.1" y="36.6">Conn</text>
<text x="261.1" y="39.1">Conn</text>
<text x="12.3" y="43.6">DFU_En</text>
<text x="30.1" y="45.6">R6</text>
<text x="30.1" y="47.6">100k</text>
<text x="46.9" y="43.4">BOOT0</text>
<text x="70" y="43.4">PA2</text>
<text x="70" y="45.9">PA3</text>
<text x="206.3" y="45.8">+3V3</text>
<text x="228.7" y="46.6">J14</text>
<text x="228.7" y="44">J13</text>
<text x="235.7" y="46.7">Conn</text>
<text x="235.7" y="44.2">Conn</text>
<text x="26.5" y="52.3">GND</text>
<text x="46.9" y="48.5">PF0</text>
<text x="46.9" y="51">PF1</text>
<text x="70" y="48.5">PA4</text>
<text x="70" y="51">PA5</text>
<text x="70" y="53.6">PA6</text>
<text x="211.6" y="53.8">BSH202</text>
<text x="228.7" y="49.1">J15</text>
<text x="228.7" y="51.7">J16</text>
<text x="235.7" y="49.3">Conn</text>
<text x="235.7" y="51.8">Conn</text>
<text x="279.9" y="53.4">+3V3</text>
<text x="27.2" y="54.7">+3V3</text>
<text x="46.9" y="56.1">PC13</text>
<text x="46.9" y="58.6">PC14</text>
<text x="70" y="56.1">PA7</text>
<text x="70" y="58.6">PA8</text>
<text x="200.9" y="57.6">R1</text>
<text x="200.9" y="59.7">100k</text>
<text x="201.9" y="56">1</text>
<text x="211.6" y="55.9">Q1</text>
<text x="228.7" y="54.2">J17</text>
<text x="228.7" y="59.3">J19</text>
<text x="228.7" y="56.7">J18</text>
<text x="235.7" y="54.3">Conn</text>
<text x="235.7" y="59.4">Conn</text>
<text x="235.7" y="56.9">Conn</text>
<text x="253.5" y="59.9">J28</text>
<text x="12.9" y="64.5">DFU_En</text>
<text x="15.3" y="62.5">J3</text>
<text x="46.9" y="61.2">PC15</text>
<text x="68.8" y="63.7">PA10</text>
<text x="70" y="61.2">PA9</text>
<text x="93.4" y="61.3">Conn</text>
<text x="93.4" y="63.9">Conn</text>
<text x="101.7" y="61.2">J36</text>
<text x="101.7" y="63.7">J38</text>
<text x="185.6" y="65.4">USB_B_Mini</text>
<text x="189.9" y="63.3">J4</text>
<text x="197.4" y="64.4">GND</text>
<text x="210.4" y="61.4">R2</text>
<text x="210.4" y="63.5">1k5</text>
<text x="213.3" y="65.8">R3</text>
<text x="253.5" y="65">J30</text>
<text x="253.5" y="62.5">J29</text>
<text x="260.4" y="60.1">Conn</text>
<text x="260.4" y="65.1">Conn</text>
<text x="260.4" y="62.6">Conn</text>
<text x="46.9" y="66.3">PB0</text>
<text x="46.9" y="68.8">PB1</text>
<text x="46.9" y="71.3">PB2</text>
<text x="68.8" y="66.3">PA11</text>
<text x="68.8" y="68.8">PA12</text>
<text x="68.8" y="71.3">PA13</text>
<text x="97.9" y="71.5">Conn</text>
<text x="106.2" y="71.3">J37</text>
<text x="190.1" y="69.4">VBUS</text>
<text x="212.7" y="67.8">22E</text>
<text x="253.5" y="67.5">J31</text>
<text x="253.5" y="70.1">J32</text>
<text x="260.4" y="67.7">Conn</text>
<text x="260.4" y="70.2">Conn</text>
<text x="282.4" y="68.3">GND</text>
<text x="46.9" y="73.9">PB3</text>
<text x="46.9" y="76.4">PB4</text>
<text x="68.8" y="73.9">PA14</text>
<text x="68.8" y="76.4">PA15</text>
<text x="97.9" y="74">Conn</text>
<text x="106.2" y="73.9">J39</text>
<text x="115.1" y="77.9">J35</text>
<text x="192.2" y="77.1">D-</text>
<text x="192.2" y="74.5">D+</text>
<text x="210.2" y="74.8">22E</text>
<text x="210.7" y="72.7">R4</text>
<text x="253.5" y="77.7">J40</text>
<text x="253.5" y="72.6">J33</text>
<text x="253.5" y="75.2">J34</text>
<text x="260.4" y="77.8">Conn</text>
<text x="260.4" y="72.8">Conn</text>
<text x="260.4" y="75.3">Conn</text>
<text x="46.9" y="79">PB5</text>
<text x="46.9" y="81.5">PB6</text>
<text x="115.1" y="80">Conn_01x01</text>
<text x="189.5" y="80.3" transform="rotate(-90 189.5 80.3)">Shield</text>
<text x="192" y="80.3" transform="rotate(-90 192 80.3)">GND</text>
<text x="193.1" y="79.6">ID</text>
<text x="46.9" y="84">PB7</text>
<text x="46.9" y="86.6">PB8</text>
<text x="46.9" y="89.1">PB9</text>
<text x="101.1" y="84.3">Q2</text>
<text x="101.1" y="86.3">PMV450ENEAR</text>
<text x="189.1" y="89.1">GND</text>
<text x="46.9" y="91.7">PB10</text>
<text x="46.9" y="94.2">PB11</text>
<text x="96.4" y="94.3">GND</text>
<text x="46.9" y="96.7">PB12</text>
<text x="46.9" y="99.3">PB13</text>
<text x="46.9" y="101.8">PB14</text>
<text x="151.6" y="97.9">+5V</text>
<text x="160.6" y="97.9">+3V3</text>
<text x="257" y="98.5">+5V</text>
<text x="261" y="101.4">U7</text>
<text x="23.4" y="106.1">+3V3</text>
<text x="46.9" y="104.4">PB15</text>
<text x="156" y="103.4">C2</text>
<text x="156" y="105.4">100n</text>
<text x="165.5" y="103.4">C5</text>
<text x="165.5" y="105.4">100n</text>
<text x="179.6" y="107.4">+5V</text>
<text x="252" y="107.5">A0</text>
<text x="261" y="103.5">Target</text>
<text x="263.5" y="107.5">D0</text>
<text x="27.5" y="111.6">R5</text>
<text x="27.5" y="113.6">10k</text>
<text x="59.9" y="108.1" transform="rotate(-90 59.9 108.1)">VSS</text>
<text x="62.5" y="108.1" transform="rotate(-90 62.5 108.1)">VSSA</text>
<text x="63.6" y="111">U1</text>
<text x="63.6" y="113">STM32F303CCTx</text>
<text x="151.6" y="110.9">GND</text>
<text x="161.2" y="110.9">GND</text>
<text x="184" y="108.7">+3V3</text>
<text x="252" y="112.6">A2</text>
<text x="252" y="110.1">A1</text>
<text x="259.9" y="108.5" transform="rotate(-90 259.9 108.5)">VCC</text>
<text x="263.5" y="110.1">D1</text>
<text x="263.5" y="112.6">D2</text>
<text x="28.4" y="119.2">C4</text>
<text x="57" y="119.1">GND</text>
<text x="189.8" y="115.4">U2</text>
<text x="189.8" y="117.4">SN74LVCC3245APWR</text>
<text x="252" y="117.7">A4</text>
<text x="252" y="115.2">A3</text>
<text x="263.5" y="115.2">D3</text>
<text x="263.5" y="117.7">D4</text>
<text x="28.4" y="121.3">100n</text>
<text x="177.5" y="124.1">B1</text>
<text x="177.5" y="121.5">B0</text>
<text x="182.5" y="124.2" transform="rotate(-90 182.5 124.2)">VCCB</text>
<text x="185" y="124.2" transform="rotate(-90 185 124.2)">VCCB</text>
<text x="187.6" y="124" transform="rotate(-90 187.6 124)">VCCA</text>
<text x="188.3" y="121.5">A0</text>
<text x="188.3" y="124.1">A1</text>
<text x="252" y="125.3">A7</text>
<text x="252" y="122.8">A6</text>
<text x="252" y="120.2">A5</text>
<text x="263.5" y="120.2">D5</text>
<text x="263.5" y="122.8">D6</text>
<text x="263.5" y="125.3">D7</text>
<text x="24" y="126.7">GND</text>
<text x="177.5" y="131.7">B4</text>
<text x="177.5" y="129.1">B3</text>
<text x="177.5" y="126.6">B2</text>
<text x="188.3" y="126.6">A2</text>
<text x="188.3" y="129.1">A3</text>
<text x="188.3" y="131.7">A4</text>
<text x="252" y="130.4">A9</text>
<text x="252" y="127.9">A8</text>
<text x="177.5" y="136.8">B6</text>
<text x="177.5" y="134.2">B5</text>
<text x="188.3" y="134.2">A5</text>
<text x="188.3" y="136.8">A6</text>
<text x="203.7" y="134.1">+3V3</text>
<text x="252" y="132.9">A10</text>
<text x="252" y="135.5">A11</text>
<text x="177.5" y="139.3">B7</text>
<text x="188.3" y="139.3">A7</text>
<text x="252" y="138">A12</text>
<text x="252" y="140.6">A13</text>
<text x="252" y="143.1">A14</text>
<text x="179.9" y="147.6" transform="rotate(-90 179.9 147.6)">GND</text>
<text x="182.5" y="147.6" transform="rotate(-90 182.5 147.6)">GND</text>
<text x="185" y="147.6" transform="rotate(-90 185 147.6)">GND</text>
<text x="185" y="144.4">A-&gt;B</text>
<text x="188.1" y="146.9">CE</text>
<text x="252" y="145.6">A15</text>
<text x="252" y="150.7">~{CE}</text>
<text x="252" y="153.3">~{OE}</text>
<text x="259.9" y="154.4" transform="rotate(-90 259.9 154.4)">GND</text>
<text x="182.1" y="160.4">GND</text>
<text x="257" y="162.3">GND</text>
</g>
<g font-size="1.8" fill="#0f0f0f">
<text x="250.9" y="22.5">A1</text>
<text x="250.9" y="20">A0</text>
<text x="279.3" y="22.5">D1</text>
<text x="279.3" y="20">D0</text>
<text x="18.9" y="25.1">OSC1</text>
<text x="44.4" y="25.1">OSC0</text>
<text x="250.9" y="25.1">A2</text>
<text x="250.9" y="27.6">A3</text>
<text x="279.3" y="25.1">D2</text>
<text x="279.3" y="27.6">D3</text>
<text x="250.9" y="30.1">A4</text>
<text x="250.9" y="32.7">A5</text>
<text x="250.9" y="35.2">A6</text>
<text x="279.3" y="35.2">D6</text>
<text x="279.3" y="30.1">D4</text>
<text x="279.3" y="32.7">D5</text>
<text x="37.5" y="37.1">~{sRST}7</text>
<text x="81.1" y="37.1">D0</text>
<text x="81.1" y="39.7">D1</text>
<text x="250.9" y="37.8">A7</text>
<text x="250.9" y="40.3">A8</text>
<text x="279.3" y="37.8">D7</text>
<text x="35.6" y="47.3">OSC0</text>
<text x="81.1" y="47.3">D4</text>
<text x="81.1" y="42.2">D2</text>
<text x="81.1" y="44.7">D3</text>
<text x="247.6" y="45.5">1 A10</text>
<text x="250.9" y="42.8">A9</text>
<text x="35.6" y="49.8">OSC1</text>
<text x="81.1" y="49.8">D5</text>
<text x="81.1" y="52.4">D6</text>
<text x="186.7" y="53.6">~{DISC}</text>
<text x="247.6" y="48">1 A11</text>
<text x="247.6" y="53.1">1 A13</text>
<text x="247.6" y="50.5">1 A12</text>
<text x="36.2" y="54.9">~{WERAM}</text>
<text x="36.2" y="57.4">~{OERAM}3</text>
<text x="36.2" y="60">~{AOE}</text>
<text x="81.1" y="54.9">D7</text>
<text x="81.4" y="60">TX</text>
<text x="83.7" y="57.4">~{DISC}</text>
<text x="247.6" y="58.2">1 A15</text>
<text x="247.6" y="55.6">1 A14</text>
<text x="276.8" y="58.7">BATT</text>
<text x="36.2" y="65.1">A0</text>
<text x="80.9" y="65.1">DM</text>
<text x="81.1" y="62.5">RX</text>
<text x="36.2" y="70.1">A2</text>
<text x="36.2" y="67.6">A1</text>
<text x="81.1" y="67.6">DP</text>
<text x="82.2" y="70.1">SWDIO</text>
<text x="218.9" y="68.9">DP</text>
<text x="275.3" y="68.9">~{WERAM}</text>
<text x="275.4" y="66.3">~{OERAM}</text>
<text x="277.5" y="71.4">~{AOE}</text>
<text x="36.2" y="77.8">A5</text>
<text x="36.2" y="72.7">A3</text>
<text x="36.2" y="75.2">A4</text>
<text x="81.8" y="72.7">SWCLK</text>
<text x="101.5" y="77.8">~{extRST}1</text>
<text x="218.7" y="75.9">DM</text>
<text x="276.4" y="76.5">uA16</text>
<text x="277.4" y="73.9">~{DOE}</text>
<text x="36.2" y="80.3">A6</text>
<text x="36.2" y="82.8">A7</text>
<text x="36.2" y="85.4">A8</text>
<text x="36.2" y="87.9">A9</text>
<text x="36.2" y="95.5">A12</text>
<text x="36.2" y="93">A11</text>
<text x="36.2" y="90.5">A10</text>
<text x="36.2" y="98.1">A13</text>
<text x="36.2" y="100.6">A14</text>
<text x="36.2" y="103.2">A15</text>
<text x="243.2" y="106.3">EA0</text>
<text x="272.4" y="106.3">ED0</text>
<text x="243.2" y="114">EA3</text>
<text x="243.2" y="108.9">EA1</text>
<text x="243.2" y="111.4">EA2</text>
<text x="272.4" y="111.4">ED2</text>
<text x="272.4" y="114">ED3</text>
<text x="272.4" y="108.9">ED1</text>
<text x="30.9" y="115.9">~{sRST}</text>
<text x="243.2" y="116.5">EA4</text>
<text x="243.2" y="119">EA5</text>
<text x="272.4" y="116.5">ED4</text>
<text x="272.4" y="119">ED5</text>
<text x="161.3" y="122.8">ED6</text>
<text x="161.3" y="120.3">ED7</text>
<text x="161.3" y="125.4">ED5</text>
<text x="200.5" y="125.4">D5</text>
<text x="200.5" y="120.3">D7</text>
<text x="200.5" y="122.8">D6</text>
<text x="243.2" y="121.6">EA6</text>
<text x="243.2" y="124.1">EA7</text>
<text x="272.4" y="124.1">ED7</text>
<text x="272.4" y="121.6">ED6</text>
<text x="161.3" y="130.5">ED3</text>
<text x="161.3" y="127.9">ED4</text>
<text x="200.5" y="130.5">D3</text>
<text x="200.5" y="127.9">D4</text>
<text x="243.2" y="129.2">EA9</text>
<text x="243.2" y="126.7">EA8</text>
<text x="243.2" y="131.7">EA10</text>
<text x="161.3" y="133">ED2</text>
<text x="161.3" y="135.5">ED1</text>
<text x="200.5" y="133">D2</text>
<text x="200.5" y="135.5">D1</text>
<text x="243.2" y="136.8">EA12</text>
<text x="243.2" y="134.3">EA11</text>
<text x="161.3" y="138.1">ED0</text>
<text x="200.5" y="138.1">D0</text>
<text x="243.2" y="141.9">EA14</text>
<text x="243.2" y="139.4">EA13</text>
<text x="199.9" y="145.7">~{DOE}</text>
<text x="243.2" y="149.5">~{ECS}20</text>
<text x="243.2" y="144.4">EA15</text>
<text x="243.2" y="152.1">~{EOE}22</text>
</g>
</svg>
